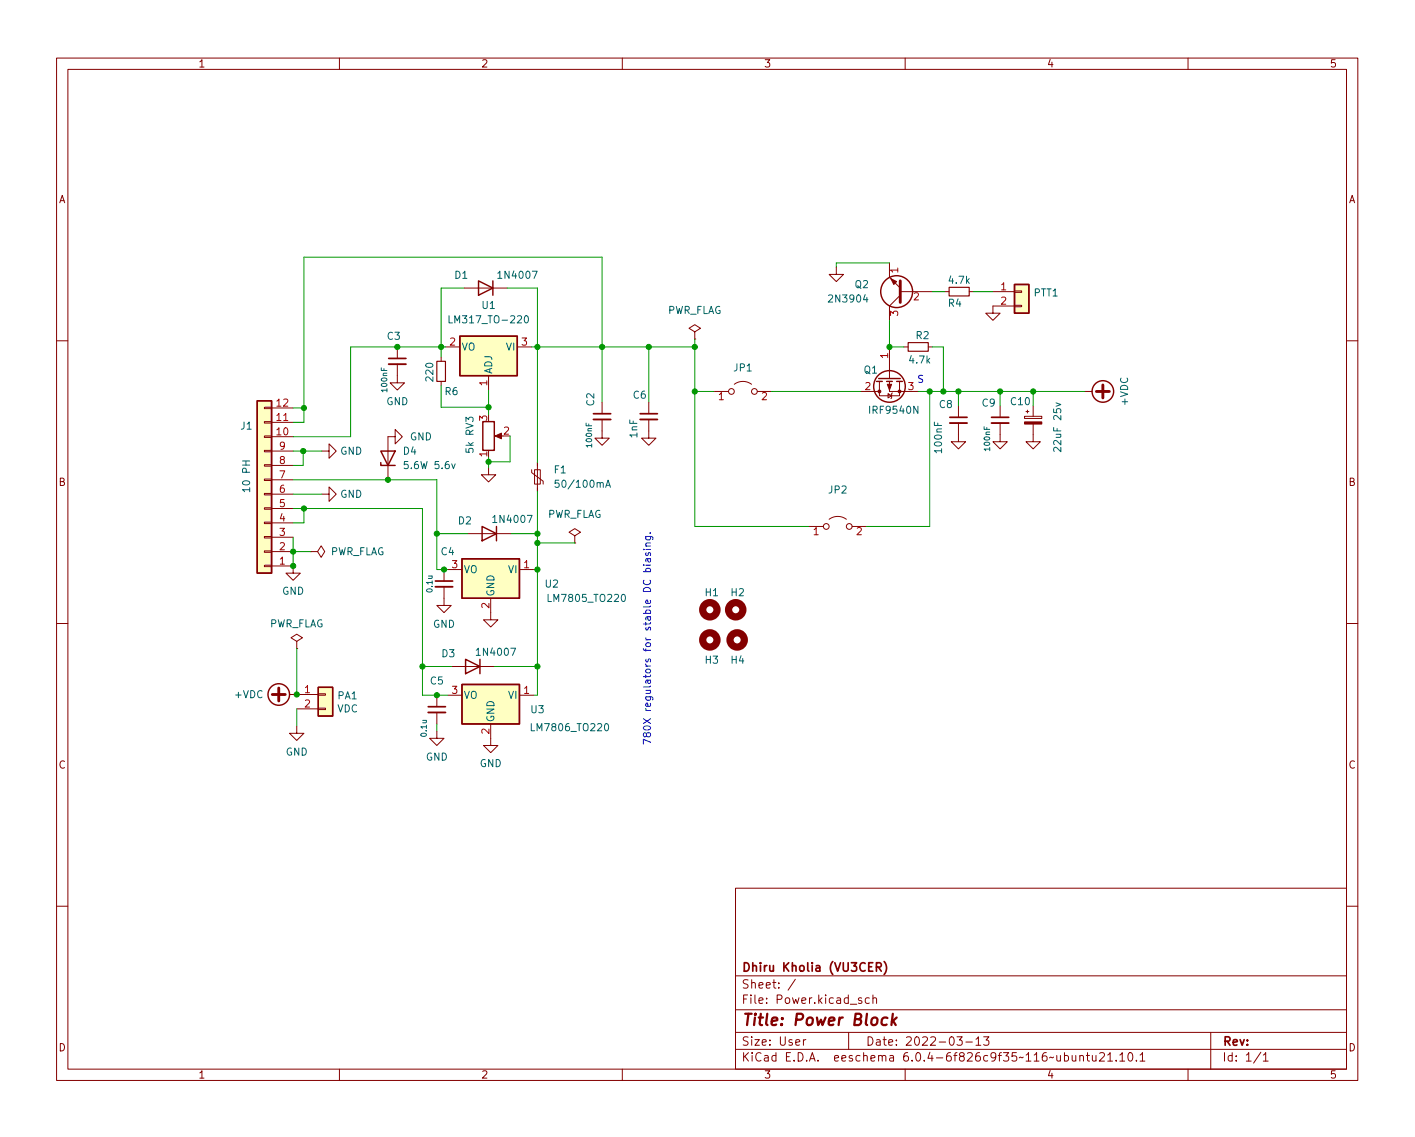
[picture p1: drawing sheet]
<svg xmlns="http://www.w3.org/2000/svg" width="250mm" height="201mm" viewBox="0 0 250 201" stroke-linecap="round" stroke-linejoin="round" font-family="sans-serif">
<g fill="none" stroke="#840000" stroke-width=".18">
<path d="M10 10.3h230v180.8h-230zM12 12.3h226v176.8h-226zM60 10.3v2M110 10.3v2M160 10.3v2M210 10.3v2M82 50.9h7.7M122.8 58.7l1-.6-1-.7-1 .7 1 .6v1.3M122.8 60h.1M147.8 47.3v1.2h1.3l-1.3 1.3-1.2-1.3h1.2M157.2 46.5v2.5l1.9 1.9M159.1 52.2l-1.9 1.9v2.6"/>
<path d="M159.1 51.6h5.7M167 51.6h.8M171.3 51.6h.8M175.5 51.6h3.8M179.3 54h1.3v.2h-1.3zM179.3 51.5h1.3v.2h-1.3zM179.3 54.1h-3.8v1.3h1.3l-1.3 1.3-1.3-1.3h1.3M10 60.3h2M46.7 72h1.3v.3h-1.3zM46.7 74.6h1.3v.2h-1.3zM46.7 77.1h1.3v.3h-1.3zM46.7 79.6h1.3v.3h-1.3z"/>
<path d="M48 77.2h3.8M48 74.7h3.8M48 72.2h3.8M48 79.8h3.8M56.9 79.8h1.3v-1.3l1.2 1.3-1.2 1.2v-1.2M69.8 77.2v1.3l1.3-1.3-1.3-1.2v1.2h-1.2v7.7M70.2 64.4v3.3h1.3l-1.3 1.3-1.2-1.3h1.2M70.2 61.4v2M78 63.1v.8M78 67.5v.7M78.7 61.4h2.6M86.4 66.4v2.6"/>
<path d="M87.9 77.1h1M91.4 61.4h2.6M106.4 74.2v3.3h1.3l-1.3 1.3-1.2-1.3h1.2M106.4 71.1v2.1M114.7 74.2v3.3h1.3l-1.3 1.3-1.3-1.3h1.3M114.7 71.1v2.1M126.2 69.2h2.6M129.8 68a2.54 2.54 0 0 1 3 0M133.9 69.2h2.5M152.1 69.2h3.3M155.4 67.5v2.5h3.6v-2.5M157 69.6l.6 .4-.6 .4z"/>
<path d="M157.2 67.5v1.7h5.1M157.2 61.6v5.3M157.7 69.5l-.1 .1v.8l-.1 .1M159.8 61.4h.7M164.1 61.4h.7M169.4 74.8v3.3h1.3l-1.3 1.3-1.3-1.3h1.3M169.4 71.8v2M176.8 74.8v3.3h1.3l-1.3 1.3-1.3-1.3h1.3M176.8 71.8v2M181.1 73.6h3v.4h-3zM181.4 72.8h.5M181.6 72.5v.5"/>
<path d="M182.6 75v3.1h1.3l-1.3 1.3-1.2-1.3h1.2M182.6 71.8v1.8M191.8 69.2h1.2M238 60.3h2M46.7 82.2h1.3v.2h-1.3zM46.7 84.7h1.3v.3h-1.3zM46.7 87.3h1.3v.2h-1.3zM46.7 89.8h1.3v.3h-1.3zM46.7 92.3h1.3v.3h-1.3zM46.7 94.9h1.3v.2h-1.3zM46.7 97.4h1.3v.3h-1.3zM46.7 100h1.3v.2h-1.3z"/>
<path d="M48 97.6h3.8M48 95h3.8M48 92.5h3.8M48 89.9h3.8M48 87.4h3.8M48 84.9h3.8M48 82.3h3.8M54.9 97.6h1.2l.7-1.1 .6 1.1-.6 1-.7-1M54.9 97.6h.1M56.9 87.4h1.3v-1.3l1.2 1.3-1.2 1.3v-1.3M82.7 94.4h7.6M86.4 82.7v1.3h1.2l-1.2 1.2-1.3-1.2h1.3"/>
<path d="M94 83.1v.5l2 1.5v.5M94.5 83.1h1v2.5h-1zM95 81.8v5.1M101.6 94.8l1-.7-1-.6-1 .6 1 .7v1.2M101.6 96h.1M143 93.1h2.5M146.6 91.8a2.54 2.54 0 0 1 3 0M150.6 93.1h2.6M10 110.3h2M48 100.1h3.8v1.3h1.3l-1.3 1.2-1.3-1.2h1.3M52.5 113.4l1-.6-1-.6-1.1 .6 1.1 .6v1.3M52.5 114.7h.1"/>
<path d="M78.5 103.8v3.3h1.3l-1.3 1.2-1.3-1.2h1.3M78.5 100.7v2.1M79.1 100.7h2.6M79.8 117.9h7.6M86.7 105.8v3.8h1.3l-1.3 1.3-1.2-1.3h1.2M91.8 100.7h2.6M238 110.3h2M51.2 122.8h5.1M52.5 128.4v1.3h1.2l-1.2 1.3-1.3-1.3h1.3M52.5 125.4h3.8M56.3 125.2h1.2v.3h-1.2zM56.3 122.7h1.2v.3h-1.2z"/>
<path d="M77.2 129.3v1.3h1.3l-1.3 1.2-1.3-1.2h1.3M77.2 123v2M77.2 126v2M79.1 123h2.6M86.7 128v3.8h1.3l-1.3 1.3-1.2-1.3h1.2M91.8 123h2.6M130 157.1h108v32h-108zM10 160.3h2M130 178.6h108M130 172.6h108M140.6 173.2l-1.3 1.9M152.3 176.5h-.4l-.2 .2 .1 .2 .5 .1v.4h-.6"/>
<path d="M153.7 176.5h-.5l-.3 .2v.5l.2 .2h.6M154.3 176.6l.2-.1h.4v1M154.3 176v1.5M238 160.3h2M60 189.1v2M110 189.1v2M130 185.6h108M130 182.6h108M142 183.9v1M142.4 183.9h-.2l-.2 .2M150 182.6v3M160 189.1v2"/>
<path d="M169.2 183.4h.9l-.5 .5 .4 .2v.6l-.2 .2h-.4l-.2-.2M170.7 184.3h1.2M172.5 183.8l.4-.4v1.5M172.5 184.9h.9M173.9 183.4h.9l-.5 .5 .4 .2v.6l-.2 .2h-.4l-.2-.2M189.5 186.7l.1 .9 .3 .1 .3-.2M190.2 186.7v1M190.9 186.8l.2-.1h.3l.1 1M190.9 186.7v1M192 186.7h.6M192.2 186.2v1.2l.4 .3M193.1 186.7l.1 .9 .3 .1 .2-.2"/>
<path d="M193.7 186.7v1M194.4 186.3l.5-.1 .3 .1v.3l-.9 1.1h.9M195.8 186.6l.4-.4v1.5M195.8 187.7h.9M197.3 187.5v.2M197.9 186.6l.5-.4v1.5M197.9 187.7h.9M199.6 186.2h.1a.81 .81 0 0 1 .6 .6 .81 .81 0 0 1-.3 .8l-.1 .1a.81 .81 0 0 1-.6-.7 .81 .81 0 0 1 .3-.8zM200.9 187.5v.2M201.5 186.6l.4-.4v1.5M201.5 187.7h.9M210 189.1v2"/>
<path d="M214 182.6v6.5M222.9 186.1l-1.3 1.9M223.3 186.6l.4-.4v1.5M223.3 187.7h.9"/>
<circle cx="129.3" cy="69.2" r=".51"/>
<circle cx="133.4" cy="69.2" r=".51"/>
<circle cx="146.1" cy="93.1" r=".51"/>
<circle cx="150.1" cy="93.1" r=".51"/>
</g>
<path d="M157.8 179.3l-.2 2M158.5 180l-.9 .7M156.9 180a.66 .66 0 0 0-1 .3l-.1 .6 .2 .3 .1 .1 .6-.1M157.9 180.5l.4 .8" fill="none" stroke="#840000" stroke-width=".4"/>
<path d="M68.7 63.4h3.1M104.9 73.2h3M113.2 73.2h3M167.9 73.8h3M175.3 73.8h3M77 102.8h3M75.7 125h3M154.9 171h.7l.2-.2-.1-.4-.2-.1h-.6v1.5M155.3 171l.5 .8M156.3 170a1.72 1.72 0 0 1 0 2.3" fill="none" stroke="#840000" stroke-width=".3"/>
<path d="M159.1 49.7v3.8M193.8 69.2h2.3M194.9 68.1v2.3M48.1 122.8h2.3M49.3 121.7v2.3" fill="none" stroke="#840000" stroke-width=".51"/>
<g fill="#840000" stroke="#840000" stroke-width=".18">
<path d="M157.5 49.3l1 .5-.5 .5z"/>
<path d="M181.1 74.6h3v.4h-3z"/>
<path d="M156.8 68h.8l-.4 1z"/>
<path d="M87.5 77.1l1.1-.5v1z"/>
<circle cx="159" cy="69.2" r=".25"/>
<circle cx="155.4" cy="69.2" r=".25"/>
</g>
<g fill="none" stroke="#840000" stroke-width=".25">
<path d="M81.3 59.5h10.1v6.9h-10.1zM84.6 49.7l2.5 1.2-2.5 1.3zM87.1 49.7v2.5M179.3 50.3h2.6v5.1h-2.6zM45.5 70.9h2.5v30.5h-2.5zM67.3 79.8h2.5l-1.2 2.5zM85.3 74.6h2.1v5h-2.1zM154.9 67.5h1.1M155.3 66.9h3.8M156.7 67.5h1M158.5 67.5h1M67.3 81.8v.5h2.5"/>
<path d="M81.7 98.8h10.1v7h-10.1zM85.2 93.1l2.6 1.3-2.6 1.2zM87.8 93.1v2.5M82.3 116.6l2.5 1.3-2.5 1.2zM84.8 116.6v2.5M56.3 121.6h2.5v5h-2.5zM81.7 121h10.1v7h-10.1z"/>
<circle cx="158.5" cy="51.6" r="2.82"/>
<circle cx="157.2" cy="68.3" r="2.79"/>
<circle cx="194.9" cy="69.2" r="1.9"/>
<circle cx="49.3" cy="122.8" r="1.9"/>
</g>
<g fill="none" stroke="#840000" stroke-width="1.3">
<circle cx="125.5" cy="113.2" r="1.27"/>
<circle cx="125.5" cy="107.8" r="1.27"/>
<circle cx="130" cy="107.8" r="1.27"/>
<circle cx="130.3" cy="113.2" r="1.27"/>
</g>
<g fill="#ffffc2" stroke="#ffffc2" stroke-width=".18">
<path d="M179.3 50.3h2.6v5.1h-2.6z"/>
<path d="M81.7 98.8h10.1v7h-10.1z"/>
<path d="M81.7 121h10.1v7h-10.1z"/>
<path d="M56.3 121.6h2.5v5h-2.5z"/>
<path d="M81.3 59.5h10.1v6.9h-10.1z"/>
<path d="M45.5 70.9h2.5v30.5h-2.5z"/>
</g>
<path d="M167.8 50.8h3.5v1.5h-3.5zM77.2 63.9h1.5v3.6h-1.5zM160.5 60.6h3.6v1.5h-3.6z" fill="none" stroke="#840000" stroke-width=".2"/>
<path d="M68.7 64.4h3.1M104.9 74.2h3M113.2 74.2h3M167.9 74.8h3M175.3 74.8h3M77 103.8h3M75.7 126h3" fill="none" stroke="#840000" stroke-width=".33"/>
<path d="M79.4 55.8v1.3h.6M92.8 56l.2-.2a.68 .68 0 0 1 .4 .7 .68 .68 0 0 1-.4 .6l-.2-.1-.1-.4zM186.7 71.2l.8 .3-.8 .3M98.8 84.9h-.6l-.1 .6 .2-.1 .4 .1 .1 .1v.5l-.2 .1-.5-.1M107.1 86.2l.4-1.3 .4 1.3M107.2 85.8h.6" fill="none" stroke="#006464" stroke-width=".18"/>
<g fill="none" stroke="#0000c2" stroke-width=".18">
<path d="M113.7 100h.1M113.7 97.2h.1M114.1 94.9h1.1l.2 .2v.3M114.1 100h.9M114.1 97.2h.9M114.1 96.6h.9M114.2 97.8l-.1 .3 .2 .2 .2-.1 .1-.4h.3v.5M114.2 94.9l-.1 .3 .3 .3 .5-.1v-.5M114.5 98.8v.4l.2 .2 .3-.2-.1-.4M114.9 94.3h.1M115 98.8l-.8 .1v.5M115 96l-.8 .1-.1 .3 .2 .2"/>
<path d="M113.7 101.1h1.3M114.2 101.1l-.1-.4 .3-.2 .5 .1v.5"/>
</g>
<g fill="none" stroke="#009600" stroke-width=".18">
<path d="M82 50.9h-4v12.2M89.7 50.9h5.3v30.9M122.8 60v33.1h20.2M157.2 56.7v4.9M157.2 46.5h-9.4v.8M164.8 51.6h2.2M172.1 51.6h3.4M51.8 79.8h5.1M51.8 72.2h1.9M53.6 79.8v2.5h-1.8M78 68.2v3.8h8.4M78.7 61.4h-16.7v15.8h-10.2"/>
<path d="M86.4 69v4.3M90.2 77.1v4.6h-3.8M94 61.4h28.8M106.4 71.1v-25.6h-52.7v29.2h-1.9M114.7 61.4v9.7M122.8 69.2h3.4M136.4 69.2h15.7M157.2 61.4h2.6M162.3 69.2h29.5M164.3 69.2v23.9h-11.1M164.8 61.4h2v7.8M169.4 69.2v2.6"/>
<path d="M176.8 69.2v2.6M182.6 69.2v2.6M51.8 84.9h25.4v15.8h1.9M51.8 89.9h22.9v33.1h4.4M51.8 95v5.1M51.8 87.4h5.1M51.8 97.6h3.1M53.7 89.9v2.6h-1.9M77.2 94.4h5.5M86.4 80.9v1.8M90.3 94.4h4.7M95 86.9v36.1h-.6"/>
<path d="M95 96h6.6M52.5 114.7v8.1M74.7 117.9h5.1M87.4 117.9h7.6M94.4 100.7h.6M52.5 125.4v3M77.2 128v1.3"/>
</g>
<g fill="#009600" stroke="#009600" stroke-width=".18">
<circle cx="95" cy="61.4" r=".46"/>
<circle cx="53.6" cy="79.8" r=".46"/>
<circle cx="68.6" cy="84.9" r=".46"/>
<circle cx="78" cy="61.4" r=".46"/>
<circle cx="70.2" cy="61.4" r=".46"/>
<circle cx="53.7" cy="72.2" r=".46"/>
<circle cx="86.4" cy="72" r=".46"/>
<circle cx="86.4" cy="81.7" r=".46"/>
<circle cx="164.3" cy="69.2" r=".46"/>
<circle cx="157.2" cy="61.4" r=".46"/>
<circle cx="176.8" cy="69.2" r=".46"/>
<circle cx="166.8" cy="69.2" r=".46"/>
<circle cx="169.4" cy="69.2" r=".46"/>
<circle cx="182.6" cy="69.2" r=".46"/>
<circle cx="78.5" cy="100.7" r=".46"/>
<circle cx="74.7" cy="117.9" r=".46"/>
<circle cx="95" cy="94.4" r=".46"/>
<circle cx="95" cy="96" r=".46"/>
<circle cx="106.4" cy="61.4" r=".46"/>
<circle cx="114.7" cy="61.4" r=".46"/>
<circle cx="95" cy="117.9" r=".46"/>
<circle cx="122.8" cy="69.2" r=".46"/>
<circle cx="122.8" cy="61.4" r=".46"/>
<circle cx="95" cy="100.7" r=".46"/>
<circle cx="53.7" cy="89.9" r=".46"/>
<circle cx="51.8" cy="97.6" r=".46"/>
<circle cx="51.8" cy="100.1" r=".46"/>
<circle cx="77.2" cy="123" r=".46"/>
<circle cx="77.2" cy="94.4" r=".46"/>
<circle cx="52.5" cy="122.8" r=".46"/>
</g>
<text font-size="2.8" fill="#840000" x="131" y="181.4">Title: Power Block</text>
<g font-size="2.1" fill="#840000">
<text x="131" y="171.8">Dhiru Kholia (VU3CER)</text>
<text x="131" y="177.5">File: Power.kicad_sch</text>
<text x="131" y="174.8">Sheet: /</text>
<text x="131" y="184.9">Size: User</text>
<text x="153" y="184.9">Date: 2022-03-13</text>
<text x="216" y="184.9">Rev:</text>
<text x="131" y="187.7">KiCad E.D.A. eeschema 6.0.4-6f826c9f35~116~ubuntu21.10.1</text>
<text x="216" y="187.7">Id: 1/1</text>
</g>
<g font-size="1.8" fill="#840000">
<text x="35" y="11.9">1</text>
<text x="85" y="11.9">2</text>
<text x="135" y="11.9">3</text>
<text x="185" y="11.9">4</text>
<text x="235" y="11.9">5</text>
<text x="10.3" y="35.9">A</text>
<text x="238.4" y="35.9">A</text>
<text x="10.3" y="85.9">B</text>
<text x="238.4" y="85.9">B</text>
<text x="10.3" y="135.9">C</text>
<text x="238.4" y="135.9">C</text>
<text x="10.3" y="185.9">D</text>
<text x="238.4" y="185.9">D</text>
<text x="35" y="190.7">1</text>
<text x="85" y="190.7">2</text>
<text x="135" y="190.7">3</text>
<text x="185" y="190.7">4</text>
<text x="235" y="190.7">5</text>
</g>
<g font-size="1.8" fill="#006464">
<text x="80.4" y="49.3">D1</text>
<text x="88.3" y="49.3">1N4007</text>
<text x="146.8" y="53.5">2N3904</text>
<text x="151.1" y="50.9">Q2</text>
<text x="167.8" y="50.2">4.7k</text>
<text x="182.8" y="52.4">PTT1</text>
<text x="80.1" y="57.2">LM317_TO-220</text>
<text x="85.2" y="54.6">U1</text>
<text x="117.8" y="55.5">PWR_FLAG</text>
<text x="161.9" y="60">R2</text>
<text x="167.7" y="54.2">R4</text>
<text x="68.5" y="60.1">C3</text>
<text x="81.5" y="62">VO</text>
<text x="89.5" y="62">VI</text>
<text x="129.7" y="65.7">JP1</text>
<text x="160.8" y="64.3">4.7k</text>
<text x="68.3" y="71.6">GND</text>
<text x="76.6" y="67.3" transform="rotate(-90 76.6 67.3)">220</text>
<text x="78.7" y="69.9">R6</text>
<text x="87" y="66.2" transform="rotate(-90 87 66.2)">ADJ</text>
<text x="105" y="71.8" transform="rotate(-90 105 71.8)">C2</text>
<text x="111.9" y="70.5">C6</text>
<text x="152.7" y="66.1">Q1</text>
<text x="173.6" y="71.9">C9</text>
<text x="178.7" y="71.6">C10</text>
<text x="199.4" y="71.6" transform="rotate(-90 199.4 71.6)">+VDC</text>
<text x="42.6" y="76">J1</text>
<text x="72.4" y="77.9">GND</text>
<text x="112.6" y="77.4" transform="rotate(-90 112.6 77.4)">1nF</text>
<text x="154" y="73.2">IRF9540N</text>
<text x="166.1" y="72.2">C8</text>
<text x="60.1" y="80.4">GND</text>
<text x="71.3" y="80.4">D4</text>
<text x="71.9" y="82.9">5.6W 5.6v</text>
<text x="83.7" y="80.1" transform="rotate(-90 83.7 80.1)">5k RV3</text>
<text x="98" y="83.7">F1</text>
<text x="166.5" y="80" transform="rotate(-90 166.5 80)">100nF</text>
<text x="187.6" y="79.4" transform="rotate(-90 187.6 79.4)">22uF 25v</text>
<text x="44.2" y="86.7" transform="rotate(-90 44.2 86.7)">10 PH</text>
<text x="60.1" y="88">GND</text>
<text x="98.8" y="86.2">50/100mA</text>
<text x="146.5" y="87.3">JP2</text>
<text x="81" y="92.7">D2</text>
<text x="87.5" y="92.5">1N4007</text>
<text x="96.6" y="91.6">PWR_FLAG</text>
<text x="58.3" y="98.2">PWR_FLAG</text>
<text x="78" y="98.2">C4</text>
<text x="81.9" y="101.4">VO</text>
<text x="89.9" y="101.4">VI</text>
<text x="49.9" y="105.2">GND</text>
<text x="87.4" y="105.6" transform="rotate(-90 87.4 105.6)">GND</text>
<text x="96.4" y="103.9">U2</text>
<text x="97.2" y="106.4">LM7805_TO220</text>
<text x="124.7" y="105.4">H1</text>
<text x="129.3" y="105.4">H2</text>
<text x="47.5" y="110.9">PWR_FLAG</text>
<text x="76.5" y="111">GND</text>
<text x="78.1" y="116.2">D3</text>
<text x="84.5" y="116">1N4007</text>
<text x="124.7" y="117.4">H3</text>
<text x="129.3" y="117.4">H4</text>
<text x="41.6" y="123.5">+VDC</text>
<text x="59.6" y="126">VDC</text>
<text x="59.7" y="123.7">PA1</text>
<text x="76.1" y="121">C5</text>
<text x="81.9" y="123.6">VO</text>
<text x="89.9" y="123.6">VI</text>
<text x="87.4" y="127.8" transform="rotate(-90 87.4 127.8)">GND</text>
<text x="93.9" y="126.1">U3</text>
<text x="94.3" y="129.3">LM7806_TO220</text>
<text x="50.5" y="133.6">GND</text>
<text x="75.3" y="134.5">GND</text>
<text x="84.8" y="135.7">GND</text>
</g>
<g font-size="1.8" fill="#a90000">
<text x="158.7" y="48.3" transform="rotate(-90 158.7 48.3)">1</text>
<text x="161.5" y="53.1">2</text>
<text x="176.9" y="51.3">1</text>
<text x="176.9" y="53.9">2</text>
<text x="158.7" y="55.9" transform="rotate(-90 158.7 55.9)">3</text>
<text x="79.5" y="61.1">2</text>
<text x="92.2" y="61.1">3</text>
<text x="157" y="63.4" transform="rotate(-90 157 63.4)">1</text>
<text x="48.9" y="71.9">12</text>
<text x="86.1" y="68.2" transform="rotate(-90 86.1 68.2)">1</text>
<text x="127" y="70.8">1</text>
<text x="134.6" y="70.8">2</text>
<text x="152.9" y="69">2</text>
<text x="160.5" y="69">3</text>
<text x="48.9" y="77">10</text>
<text x="48.9" y="74.4">11</text>
<text x="86.1" y="74.4" transform="rotate(-90 86.1 74.4)">3</text>
<text x="89" y="76.9">2</text>
<text x="49.4" y="82.1">8</text>
<text x="49.4" y="79.5">9</text>
<text x="86.1" y="80.8" transform="rotate(-90 86.1 80.8)">1</text>
<text x="49.4" y="89.7">5</text>
<text x="49.4" y="87.1">6</text>
<text x="49.4" y="84.6">7</text>
<text x="49.4" y="94.8">3</text>
<text x="49.4" y="92.2">4</text>
<text x="143.8" y="94.6">1</text>
<text x="151.4" y="94.6">2</text>
<text x="49.4" y="99.8">1</text>
<text x="49.4" y="97.3">2</text>
<text x="79.9" y="100.5">3</text>
<text x="92.6" y="100.5">1</text>
<text x="86.5" y="107.6" transform="rotate(-90 86.5 107.6)">2</text>
<text x="53.9" y="122.6">1</text>
<text x="53.9" y="125.1">2</text>
<text x="79.9" y="122.7">3</text>
<text x="92.6" y="122.7">1</text>
<text x="86.5" y="129.8" transform="rotate(-90 86.5 129.8)">2</text>
</g>
<g font-size="1.8" fill="#0000c2">
<text x="162.1" y="67.7">S</text>
<text x="115.1" y="131.8" transform="rotate(-90 115.1 131.8)">780X regulators for stable DC biasing.</text>
</g>
<g font-size="1.4" fill="#006464">
<text x="68.4" y="69.2" transform="rotate(-90 68.4 69.2)">100nF</text>
<text x="104.6" y="79" transform="rotate(-90 104.6 79)">100nF</text>
<text x="175" y="79.6" transform="rotate(-90 175 79.6)">100nF</text>
<text x="76.4" y="104.6" transform="rotate(-90 76.4 104.6)">0.1u</text>
<text x="75.4" y="130.2" transform="rotate(-90 75.4 130.2)">0.1u</text>
</g>
</svg>
